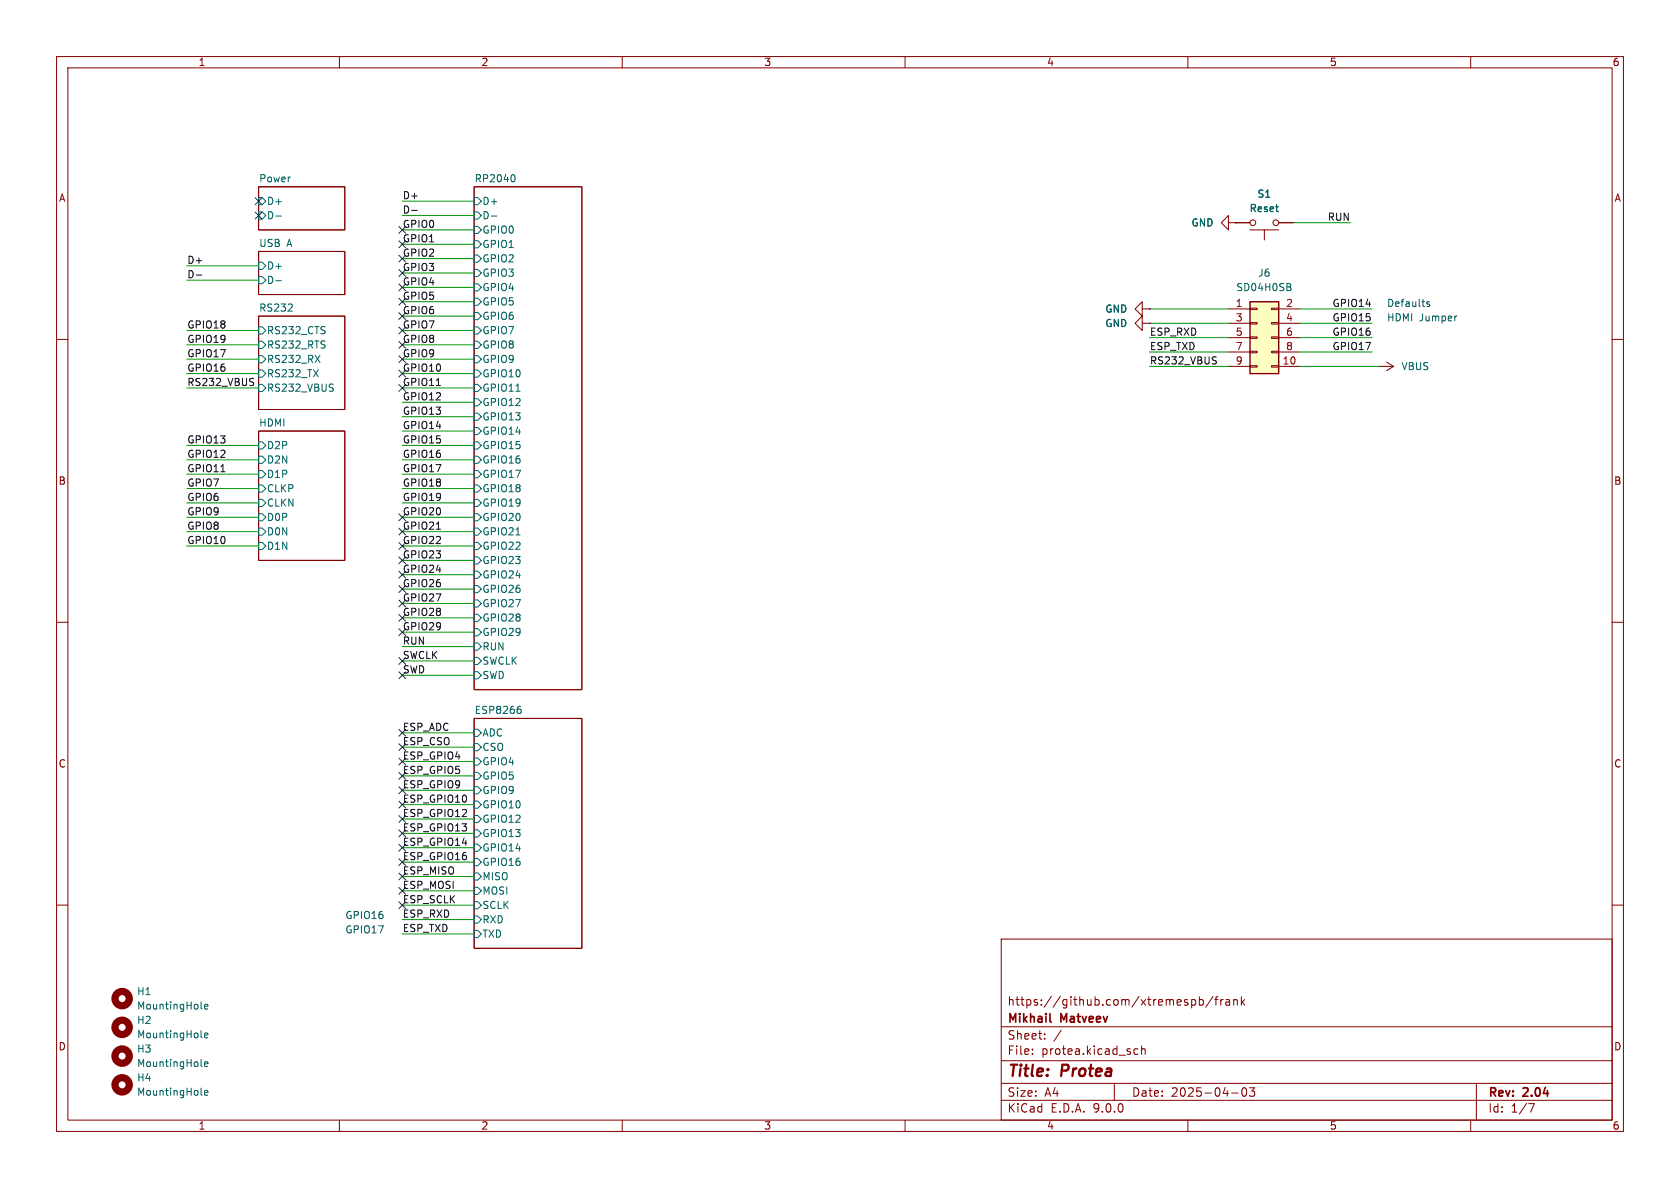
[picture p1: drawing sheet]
<svg xmlns="http://www.w3.org/2000/svg" width="297mm" height="210mm" viewBox="0 0 297 210" stroke-linecap="round" stroke-linejoin="round" font-family="sans-serif">
<g fill="none" stroke="#840000" stroke-width=".18">
<path d="M10 10h277v190h-277zM12 12h273v186h-273zM60 10v2M110 10v2M160 10v2M210 10v2M260 10v2M45.7 33h15.3v7.6h-15.3zM83.8 33h19.1v88.9h-19.1zM218.4 39.4h2.6M226.1 39.4h2.5M45.7 55.9h15.3v16.5h-15.3z"/>
<path d="M45.7 44.5h15.3v7.6h-15.3zM221 40.6h5.1M223.5 40.6v1.8M10 60h2M45.7 76.2h15.3v22.9h-15.3zM285 60h2M10 110h2M285 110h2M83.8 127h19.1v40.6h-19.1zM10 160h2M177 166h108v32h-108zM210.7 176.8l.4-.1 .3 .3v.4l-.2 .2h-.5"/>
<path d="M212 176.8l.5-.1 .2 .3v.4l-.1 .2h-.6M212 176.2v1.5M214.5 176.1l-1.3 2M214.7 176.7h.6M215.3 176.2l-.3 .2v1.3M215.8 176.7v1M216.2 176.7l-.2 .1-.2 .2M216.7 176.8h.6l.1 .9M217.4 177.1h-.5a.29 .29 0 0 0-.2 .3 .29 .29 0 0 0 .2 .3l.5-.1M218.1 176.8l.2-.1 .4 .1v.9M218.1 176.7v1M219.5 176.2v1.5"/>
<path d="M219.6 177.1l.4 .6M220 176.7l-.5 .6M285 160h2M60 198v2M110 198v2M160 198v2M177 194.5h108M177 191.5h108M177 187.5h108M177 181.5h108M182.5 186.3v.1M182.5 185.5v.1"/>
<path d="M184.7 183.6v.1M184.7 182.8v.1M187.6 182.1l-1.3 2M197 191.5v3M200.5 186.1l.2 .3 .5-.1M201.2 185.5l-.5-.1-.2 .3M201.8 185.5l.2-.1 .4 .1 .1 .9M201.8 184.9v1.5M210 198v2M217.7 193.2h1.2M219.7 192.4l.2-.1a.81 .81 0 0 1 .6 .6 .81 .81 0 0 1-.3 .8l-.2 .1a.81 .81 0 0 1-.3-1.4zM220.9 192.3h.9l-.5 .6 .4 .1v.7l-.2 .1h-.4l-.2-.1"/>
<path d="M260 198v2M261 191.5v6.5M270.2 195.1h1l-.6 1.5"/>
<circle cx="221.5" cy="39.4" r=".51"/>
<circle cx="225.6" cy="39.4" r=".51"/>
</g>
<path d="M185.6 180.5l.2 .2" fill="none" stroke="#840000" stroke-width=".3"/>
<g fill="none" stroke="#006464" stroke-width=".18">
<path d="M45.7 34.9h.7l.6 .7-.6 .6h-.7zM45.7 37.5h.7l.6 .6-.6 .6h-.7zM48.8 38.2h.9M83.8 34.9h.7l.6 .7-.6 .6h-.7zM83.8 37.5h.7l.6 .6-.6 .6h-.7zM86.9 38.2h.9M90.8 30.9a.79 .79 0 0 1 0 1.2M45.7 57.8h.7l.6 .6-.6 .7h-.7zM45.7 46.4h.7l.6 .6-.6 .6h-.7zM45.7 48.9h.7l.6 .6-.6 .7h-.7zM48.8 49.6h.9M50.9 55h.8"/>
<path d="M51.6 53.9v.4M83.8 40h.7l.6 .6-.6 .7h-.7zM83.8 42.5h.7l.6 .7-.6 .6h-.7zM83.8 45.1h.7l.6 .6-.6 .7h-.7zM83.8 47.6h.7l.6 .7-.6 .6h-.7zM83.8 50.2h.7l.6 .6-.6 .6h-.7zM83.8 52.7h.7l.6 .6-.6 .7h-.7zM83.8 55.2h.7l.6 .7-.6 .6h-.7zM83.8 57.8h.7l.6 .6-.6 .7h-.7zM45.7 78.1h.7l.6 .6-.6 .7h-.7zM45.7 60.3h.7l.6 .7-.6 .6h-.7zM45.7 62.9h.7l.6 .6-.6 .6h-.7z"/>
<path d="M45.7 65.4h.7l.6 .6-.6 .7h-.7zM45.7 67.9h.7l.6 .7-.6 .6h-.7zM55.7 62.8l.9 1.3M56.6 62.8l-.9 1.3M58.7 67.9l.2 .1M58.8 68.6l.1 .2-.1 .3M83.8 60.3h.7l.6 .7-.6 .6h-.7zM83.8 62.9h.7l.6 .6-.6 .6h-.7zM83.8 65.4h.7l.6 .6-.6 .7h-.7zM83.8 67.9h.7l.6 .7-.6 .6h-.7zM83.8 70.5h.7l.6 .6-.6 .7h-.7zM83.8 73h.7l.6 .7-.6 .6h-.7z"/>
<path d="M83.8 75.6h.7l.6 .6-.6 .6h-.7zM83.8 78.1h.7l.6 .6-.6 .7h-.7zM91.2 69.2h.7M45.7 80.6h.7l.6 .7-.6 .6h-.7zM45.7 83.2h.7l.6 .6-.6 .7h-.7zM45.7 85.7h.7l.6 .7-.6 .6h-.7zM45.7 88.3h.7l.6 .6-.6 .6h-.7zM45.7 90.8h.7l.6 .6-.6 .7h-.7zM45.7 93.3h.7l.6 .7-.6 .6h-.7zM45.7 95.9h.7l.6 .6-.6 .7h-.7zM83.8 80.6h.7l.6 .7-.6 .6h-.7zM83.8 83.2h.7l.6 .6-.6 .7h-.7z"/>
<path d="M83.8 85.7h.7l.6 .7-.6 .6h-.7zM83.8 88.3h.7l.6 .6-.6 .6h-.7zM83.8 90.8h.7l.6 .6-.6 .7h-.7zM83.8 93.3h.7l.6 .7-.6 .6h-.7zM83.8 95.9h.7l.6 .6-.6 .7h-.7zM83.8 98.4h.7l.6 .7-.6 .6h-.7zM91.2 94.6h.7M83.8 101h.7l.6 .6-.6 .6h-.7zM83.8 103.5h.7l.6 .6-.6 .7h-.7zM83.8 106h.7l.6 .7-.6 .6h-.7zM83.8 108.6h.7l.6 .6-.6 .7h-.7zM83.8 111.1h.7l.6 .7-.6 .6h-.7z"/>
<path d="M83.8 113.7h.7l.6 .6-.6 .6h-.7zM83.8 116.2h.7l.6 .6-.6 .7h-.7zM83.8 118.7h.7l.6 .7-.6 .6h-.7zM83.8 128.9h.7l.6 .6-.6 .7h-.7zM83.8 131.4h.7l.6 .7-.6 .6h-.7zM83.8 134h.7l.6 .6-.6 .7h-.7zM83.8 136.5h.7l.6 .7-.6 .6h-.7zM83.8 139.1h.7l.6 .6-.6 .6h-.7zM91.7 125.3h.2l.2 .3v.4l-.4 .1M91.8 124.9h.2M83.8 141.6h.7l.6 .6-.6 .7h-.7zM83.8 144.1h.7l.6 .7-.6 .6h-.7z"/>
<path d="M83.8 146.7h.7l.6 .6-.6 .7h-.7zM83.8 149.2h.7l.6 .7-.6 .6h-.7zM83.8 151.8h.7l.6 .6-.6 .6h-.7zM83.8 154.3h.7l.6 .6-.6 .7h-.7zM83.8 156.8h.7l.6 .7-.6 .6h-.7zM83.8 159.4h.7l.6 .6-.6 .7h-.7zM83.8 161.9h.7l.6 .7-.6 .6h-.7zM83.8 164.5h.7l.6 .6-.6 .6h-.7zM35.5 183.3l.2 .2M36.2 183l.6-.1-.1-.2-.4-.1-.1 .2v.6h.5"/>
</g>
<circle cx="21.6" cy="181.6" r="1.27" fill="none" stroke="#840000" stroke-width="1.3"/>
<path d="M221 53.3h5.1v12.7h-5.1z" fill="#ffffc2"/>
<path d="M221 53.3h5.1v12.7h-5.1z" fill="none" stroke="#840000" stroke-width=".25"/>
<g fill="none" stroke="#840000" stroke-width=".18">
<path d="M217.2 39.4v-1.3l-1.3 1.3 1.3 1.2v-1.2h1.2M218.4 39.4h.1M218.4 39.4h2.6M226.1 39.4h2.5M201.9 57.2v-1.3l-1.2 1.3 1.2 1.2v-1.2h1.3M201.9 54.6v-1.3l-1.2 1.3 1.2 1.3v-1.3h1.3M203.2 57.2h.1M203.2 54.6h.1M217.2 54.6h3.8M217.2 57.2h3.8M217.2 59.7h3.8M221 54.5h1.2v.2h-1.2z"/>
<path d="M221 57h1.2v.3h-1.2zM221 59.6h1.2v.2h-1.2zM224.8 54.5h1.3v.2h-1.3zM224.8 57h1.3v.3h-1.3zM224.8 59.6h1.3v.2h-1.3zM226.1 54.6h3.8M226.1 57.2h3.8M226.1 59.7h3.8M217.2 62.2h3.8M217.2 64.8h3.8M221 62.1h1.2v.3h-1.2zM221 64.6h1.2v.3h-1.2z"/>
<path d="M224.8 62.1h1.3v.3h-1.3zM224.8 64.6h1.3v.3h-1.3zM226.1 62.2h3.8M226.1 64.8h3.8M243.8 64.8h.1M243.8 64.8h2.6M245.1 64l1.3 .8M246.4 64.8l-1.3 .7"/>
</g>
<path d="M227.9 50.1l.3 .3-.3 .3 .3 .3v.3l-.2 .1M35.5 178.2l.2 .2M36.2 178l.6-.2-.1-.2-.4-.1-.1 .2v.6h.5M35.5 188.4l.2 .1M35.5 193.4l.2 .2M36.2 188.1l.6-.1-.1-.2-.4-.1-.1 .2v.6h.5M36.2 193.2l.6-.1-.1-.3h-.4l-.1 .2v.6h.5" fill="none" stroke="#006464" stroke-width=".18"/>
<g fill="none" stroke="#840000" stroke-width="1.3">
<circle cx="21.6" cy="176.5" r="1.27"/>
<circle cx="21.6" cy="186.7" r="1.27"/>
<circle cx="21.6" cy="191.8" r="1.27"/>
</g>
<path d="M72.8 37.2h1M34.7 48.6h1M44.7 66.9h.2M44.7 67.6l.2 .2-.2 .3M77.1 68.2h.8M214.9 63.1h.1M214.9 63.8l.1 .2-.1 .3M39 83.4h.8M77.1 93.6h.8" fill="none" stroke="#0f0f0f" stroke-width=".18"/>
<g fill="none" stroke="#009600" stroke-width=".18">
<path d="M71.1 35.6h12.7M71.1 38.1h12.7M228.6 39.4h10.2M33 58.4h12.7M33 47h12.7M33 49.5h12.7M71.1 58.4h12.7M71.1 53.3h12.7M71.1 50.8h12.7M71.1 48.3h12.7M71.1 55.9h12.7M71.1 45.7h12.7"/>
<path d="M71.1 43.2h12.7M71.1 40.6h12.7M203.2 57.2h14M203.2 54.6h14M203.2 59.7h14M229.9 57.2h12.7M229.9 54.6h12.7M229.9 59.7h12.7M33 78.7h12.7M33 63.5h12.7M33 68.6h12.7M33 61h12.7"/>
<path d="M33 66h12.7M71.1 78.7h12.7M71.1 63.5h12.7M71.1 68.6h12.7M71.1 73.7h12.7M71.1 76.2h12.7M71.1 61h12.7M71.1 66h12.7M71.1 71.1h12.7M203.2 64.8h14M203.2 62.2h14M229.9 64.8h13.9"/>
<path d="M229.9 62.2h12.7M33 94h12.7M33 96.5h12.7M33 88.9h12.7M33 81.3h12.7M33 86.4h12.7M33 83.8h12.7M33 91.4h12.7M71.1 94h12.7M71.1 96.5h12.7M71.1 88.9h12.7M71.1 81.3h12.7"/>
<path d="M71.1 86.4h12.7M71.1 83.8h12.7M71.1 91.4h12.7M71.1 99.1h12.7M71.1 119.4h12.7M71.1 116.8h12.7M71.1 104.1h12.7M71.1 101.6h12.7M71.1 114.3h12.7M71.1 111.8h12.7M71.1 109.2h12.7M71.1 106.7h12.7"/>
<path d="M71.1 129.5h12.7M71.1 132.1h12.7M71.1 137.2h12.7M71.1 134.6h12.7M71.1 139.7h12.7M71.1 147.3h12.7M71.1 157.5h12.7M71.1 142.2h12.7M71.1 144.8h12.7M71.1 149.9h12.7M71.1 152.4h12.7M71.1 154.9h12.7"/>
<path d="M71.1 160h12.7M71.1 162.6h12.7M71.1 165.1h12.7"/>
</g>
<g fill="none" stroke="#000084" stroke-width=".18">
<path d="M45.1 35l1.2 1.2M45.1 37.5l1.2 1.2M46.3 35l-1.2 1.2M46.3 37.5l-1.2 1.2M70.5 40l1.2 1.2M70.5 52.7l1.2 1.2M70.5 50.2l1.2 1.2M70.5 55.3l1.2 1.2M70.5 57.8l1.2 1.2M70.5 47.7l1.2 1.2M70.5 45.1l1.2 1.2M70.5 42.6l1.2 1.2"/>
<path d="M71.7 40l-1.2 1.2M71.7 52.7l-1.2 1.2M71.7 50.2l-1.2 1.2M71.7 55.3l-1.2 1.2M71.7 57.8l-1.2 1.2M71.7 47.7l-1.2 1.2M71.7 45.1l-1.2 1.2M71.7 42.6l-1.2 1.2M70.5 60.4l1.2 1.2M70.5 62.9l1.2 1.2M70.5 65.4l1.2 1.2M70.5 68l1.2 1.2"/>
<path d="M71.7 60.4l-1.2 1.2M71.7 62.9l-1.2 1.2M71.7 65.4l-1.2 1.2M71.7 68l-1.2 1.2M70.5 90.8l1.2 1.2M70.5 93.4l1.2 1.2M70.5 98.5l1.2 1.2M70.5 95.9l1.2 1.2M71.7 90.8l-1.2 1.2M71.7 93.4l-1.2 1.2M71.7 98.5l-1.2 1.2M71.7 95.9l-1.2 1.2"/>
<path d="M70.5 103.5l1.2 1.2M70.5 106.1l1.2 1.2M70.5 111.2l1.2 1.2M70.5 108.6l1.2 1.2M70.5 101l1.2 1.2M70.5 116.2l1.2 1.2M70.5 118.8l1.2 1.2M71.7 103.5l-1.2 1.2M71.7 106.1l-1.2 1.2M71.7 111.2l-1.2 1.2M71.7 108.6l-1.2 1.2M71.7 101l-1.2 1.2"/>
<path d="M71.7 116.2l-1.2 1.2M71.7 118.8l-1.2 1.2M70.5 131.5l1.2 1.2M70.5 134l1.2 1.2M70.5 128.9l1.2 1.2M70.5 136.6l1.2 1.2M70.5 139.1l1.2 1.2M71.7 131.5l-1.2 1.2M71.7 134l-1.2 1.2M71.7 128.9l-1.2 1.2M71.7 136.6l-1.2 1.2M71.7 139.1l-1.2 1.2"/>
<path d="M70.5 154.3l1.2 1.2M70.5 151.8l1.2 1.2M70.5 146.7l1.2 1.2M70.5 149.3l1.2 1.2M70.5 144.2l1.2 1.2M70.5 141.6l1.2 1.2M70.5 156.9l1.2 1.2M70.5 159.4l1.2 1.2M71.7 154.3l-1.2 1.2M71.7 151.8l-1.2 1.2M71.7 146.7l-1.2 1.2M71.7 149.3l-1.2 1.2"/>
<path d="M71.7 144.2l-1.2 1.2M71.7 141.6l-1.2 1.2M71.7 156.9l-1.2 1.2M71.7 159.4l-1.2 1.2"/>
</g>
<path d="M252.7 53.4l-.3-.1-.2 .2 .1 .2 .4 .1v.3h-.5M257.4 55.9h.1" fill="none" stroke="#0000c2" stroke-width=".18"/>
<g font-size="2.8" fill="#840000">
<text x="178" y="190.9">Title:</text>
<text x="187.7" y="190.9">Protea</text>
</g>
<g font-size="2.1" fill="#840000">
<text x="178" y="178">https://github.com/xtremespb/frank</text>
<text x="178" y="184">Sheet:</text>
<text x="178" y="181.2">Mikhail</text>
<text x="187.6" y="181.2">Matveev</text>
<text x="178" y="186.7">File:</text>
<text x="184.1" y="186.7">protea.kicad_sch</text>
<text x="178" y="196.9">KiCad</text>
<text x="178" y="194.1">Size:</text>
<text x="184.7" y="194.1">A4</text>
<text x="185.7" y="196.9">E.D.A.</text>
<text x="193.3" y="196.9">9.0.0</text>
<text x="200" y="194.1">Date:</text>
<text x="207" y="194.1">2025-04-03</text>
<text x="263" y="194.3">Rev:</text>
<text x="263" y="196.9">Id:</text>
<text x="267.1" y="196.9">1/7</text>
<text x="269.4" y="194.3">2.04</text>
</g>
<g font-size="1.8" fill="#840000">
<text x="35" y="11.9">1</text>
<text x="85" y="11.9">2</text>
<text x="135" y="11.9">3</text>
<text x="185" y="11.9">4</text>
<text x="235" y="11.9">5</text>
<text x="285" y="11.9">6</text>
<text x="10.3" y="35.9">A</text>
<text x="285.3" y="35.9">A</text>
<text x="10.3" y="85.9">B</text>
<text x="285.3" y="85.9">B</text>
<text x="10.3" y="135.9">C</text>
<text x="285.3" y="135.9">C</text>
<text x="10.3" y="185.9">D</text>
<text x="285.3" y="185.9">D</text>
<text x="35" y="199.9">1</text>
<text x="85" y="199.9">2</text>
<text x="135" y="199.9">3</text>
<text x="185" y="199.9">4</text>
<text x="235" y="199.9">5</text>
<text x="285" y="199.9">6</text>
</g>
<g font-size="1.8" fill="#006464">
<text x="45.7" y="32.3">Power</text>
<text x="83.8" y="32.3">RP2040</text>
<text x="222.2" y="35.2">S1</text>
<text x="47.1" y="36.4">D+</text>
<text x="47.1" y="39">D-</text>
<text x="85.2" y="36.4">D+</text>
<text x="85.2" y="39">D-</text>
<text x="85.2" y="41.5">GPIO0</text>
<text x="210.5" y="40.2">GND</text>
<text x="220.8" y="37.7">Reset</text>
<text x="45.7" y="43.7">USB</text>
<text x="47.1" y="47.9">D+</text>
<text x="50.7" y="43.7">A</text>
<text x="85.2" y="44">GPIO1</text>
<text x="85.2" y="46.6">GPIO2</text>
<text x="47.1" y="50.4">D-</text>
<text x="85.2" y="49.1">GPIO3</text>
<text x="85.2" y="51.7">GPIO4</text>
<text x="218.5" y="51.7">SD04H0SB</text>
<text x="222.3" y="49.1">J6</text>
<text x="45.7" y="55.2">RS232</text>
<text x="47.1" y="59.3">RS232_CTS</text>
<text x="85.2" y="54.2">GPIO5</text>
<text x="85.2" y="56.7">GPIO6</text>
<text x="85.2" y="59.3">GPIO7</text>
<text x="195.3" y="58">GND</text>
<text x="195.3" y="55.5">GND</text>
<text x="47.1" y="61.8">RS232_RTS</text>
<text x="47.1" y="64.4">RS232_RX</text>
<text x="85.2" y="61.8">GPIO8</text>
<text x="85.2" y="64.4">GPIO9</text>
<text x="247.7" y="65.6">VBUS</text>
<text x="47.1" y="66.9">RS232_TX</text>
<text x="47.1" y="69.4">RS232_VBUS</text>
<text x="85.2" y="66.9">GPIO10</text>
<text x="85.2" y="69.4">GPIO11</text>
<text x="85.2" y="72">GPIO12</text>
<text x="45.7" y="75.5">HDMI</text>
<text x="85.2" y="74.5">GPIO13</text>
<text x="85.2" y="77.1">GPIO14</text>
<text x="47.1" y="79.6">D2P</text>
<text x="47.1" y="82.1">D2N</text>
<text x="85.2" y="79.6">GPIO15</text>
<text x="85.2" y="82.1">GPIO16</text>
<text x="47.1" y="84.7">D1P</text>
<text x="47.1" y="87.2">CLKP</text>
<text x="47.1" y="89.8">CLKN</text>
<text x="85.2" y="84.7">GPIO17</text>
<text x="85.2" y="87.2">GPIO18</text>
<text x="85.2" y="89.8">GPIO19</text>
<text x="47.1" y="92.3">D0P</text>
<text x="47.1" y="94.8">D0N</text>
<text x="85.2" y="92.3">GPIO20</text>
<text x="85.2" y="94.8">GPIO21</text>
<text x="47.1" y="97.4">D1N</text>
<text x="85.2" y="97.4">GPIO22</text>
<text x="85.2" y="99.9">GPIO23</text>
<text x="85.2" y="102.5">GPIO24</text>
<text x="85.2" y="105">GPIO26</text>
<text x="85.2" y="107.5">GPIO27</text>
<text x="85.2" y="110.1">GPIO28</text>
<text x="85.2" y="112.6">GPIO29</text>
<text x="85.2" y="115.2">RUN</text>
<text x="85.2" y="117.7">SWCLK</text>
<text x="85.2" y="120.2">SWD</text>
<text x="83.8" y="126.3">ESP8266</text>
<text x="85.2" y="130.4">ADC</text>
<text x="85.2" y="132.9">CSO</text>
<text x="85.2" y="135.5">GPIO4</text>
<text x="85.2" y="138">GPIO5</text>
<text x="85.2" y="140.6">GPIO9</text>
<text x="85.2" y="143.1">GPIO10</text>
<text x="85.2" y="145.6">GPIO12</text>
<text x="85.2" y="148.2">GPIO13</text>
<text x="85.2" y="150.7">GPIO14</text>
<text x="85.2" y="153.3">GPIO16</text>
<text x="85.2" y="155.8">MISO</text>
<text x="85.2" y="158.3">MOSI</text>
<text x="85.2" y="160.9">SCLK</text>
<text x="85.2" y="163.4">RXD</text>
<text x="85.2" y="166">TXD</text>
<text x="24.1" y="176.1">H1</text>
<text x="24.1" y="178.7">MountingHole</text>
<text x="24.1" y="181.2">H2</text>
<text x="24.1" y="183.7">MountingHole</text>
<text x="24.1" y="186.3">H3</text>
<text x="24.1" y="188.8">MountingHole</text>
<text x="24.1" y="191.4">H4</text>
<text x="24.1" y="193.9">MountingHole</text>
</g>
<g font-size="1.8" fill="#0f0f0f">
<text x="71.1" y="35.3">D+</text>
<text x="71.1" y="40.4">GPIO0</text>
<text x="71.1" y="37.8">D-</text>
<text x="234.6" y="39.1">RUN</text>
<text x="33" y="46.7">D+</text>
<text x="71.1" y="48">GPIO3</text>
<text x="71.1" y="42.9">GPIO1</text>
<text x="71.1" y="45.5">GPIO2</text>
<text x="33" y="49.3">D-</text>
<text x="71.1" y="53.1">GPIO5</text>
<text x="71.1" y="50.5">GPIO4</text>
<text x="33" y="58.2">GPIO18</text>
<text x="71.1" y="58.2">GPIO7</text>
<text x="71.1" y="55.6">GPIO6</text>
<text x="203.2" y="59.4">ESP_RXD</text>
<text x="235.5" y="54.3">GPIO14</text>
<text x="235.5" y="56.9">GPIO15</text>
<text x="235.5" y="59.4">GPIO16</text>
<text x="33" y="60.7">GPIO19</text>
<text x="33" y="65.8">GPIO16</text>
<text x="33" y="63.2">GPIO17</text>
<text x="71.1" y="60.7">GPIO8</text>
<text x="71.1" y="65.8">GPIO10</text>
<text x="71.1" y="63.2">GPIO9</text>
<text x="203.2" y="62">ESP_TXD</text>
<text x="203.2" y="64.5">RS232_VBUS</text>
<text x="235.5" y="62">GPIO17</text>
<text x="33" y="68.3">RS232_VBUS</text>
<text x="71.1" y="68.3">GPIO11</text>
<text x="71.1" y="70.9">GPIO12</text>
<text x="71.1" y="73.4">GPIO13</text>
<text x="71.1" y="75.9">GPIO14</text>
<text x="33" y="83.6">GPIO11</text>
<text x="33" y="78.5">GPIO13</text>
<text x="33" y="81">GPIO12</text>
<text x="71.1" y="81">GPIO16</text>
<text x="71.1" y="83.6">GPIO17</text>
<text x="71.1" y="78.5">GPIO15</text>
<text x="33" y="88.6">GPIO6</text>
<text x="33" y="86.1">GPIO7</text>
<text x="71.1" y="86.1">GPIO18</text>
<text x="71.1" y="88.6">GPIO19</text>
<text x="33" y="93.7">GPIO8</text>
<text x="33" y="91.2">GPIO9</text>
<text x="71.1" y="91.2">GPIO20</text>
<text x="71.1" y="93.7">GPIO21</text>
<text x="33" y="96.3">GPIO10</text>
<text x="71.1" y="101.3">GPIO24</text>
<text x="71.1" y="98.8">GPIO23</text>
<text x="71.1" y="96.3">GPIO22</text>
<text x="71.1" y="103.9">GPIO26</text>
<text x="71.1" y="106.4">GPIO27</text>
<text x="71.1" y="111.5">GPIO29</text>
<text x="71.1" y="109">GPIO28</text>
<text x="71.1" y="119.1">SWD</text>
<text x="71.1" y="116.6">SWCLK</text>
<text x="71.1" y="114">RUN</text>
<text x="71.1" y="131.8">ESP_CSO</text>
<text x="71.1" y="129.3">ESP_ADC</text>
<text x="71.1" y="136.9">ESP_GPIO5</text>
<text x="71.1" y="134.4">ESP_GPIO4</text>
<text x="71.1" y="142">ESP_GPIO10</text>
<text x="71.1" y="139.4">ESP_GPIO9</text>
<text x="71.1" y="147.1">ESP_GPIO13</text>
<text x="71.1" y="144.5">ESP_GPIO12</text>
<text x="71.1" y="149.6">ESP_GPIO14</text>
<text x="71.1" y="154.7">ESP_MISO</text>
<text x="71.1" y="152.1">ESP_GPIO16</text>
<text x="71.1" y="159.8">ESP_SCLK</text>
<text x="71.1" y="157.2">ESP_MOSI</text>
<text x="71.1" y="164.8">ESP_TXD</text>
<text x="71.1" y="162.3">ESP_RXD</text>
</g>
<g font-size="1.8" fill="#a90000">
<text x="218.4" y="54.4">1</text>
<text x="218.4" y="56.9">3</text>
<text x="218.4" y="59.4">5</text>
<text x="227.3" y="54.4">2</text>
<text x="227.3" y="56.9">4</text>
<text x="227.3" y="59.4">6</text>
<text x="218.4" y="62">7</text>
<text x="218.4" y="64.5">9</text>
<text x="226.7" y="64.5">10</text>
<text x="227.3" y="62">8</text>
</g>
<g font-size="1.8" fill="#0000c2">
<text x="245.1" y="57">HDMI</text>
<text x="245.1" y="54.5">Defaults</text>
<text x="250.9" y="57">Jumper</text>
<text x="61" y="162.7">GPIO16</text>
<text x="61" y="165.2">GPIO17</text>
</g>
</svg>
